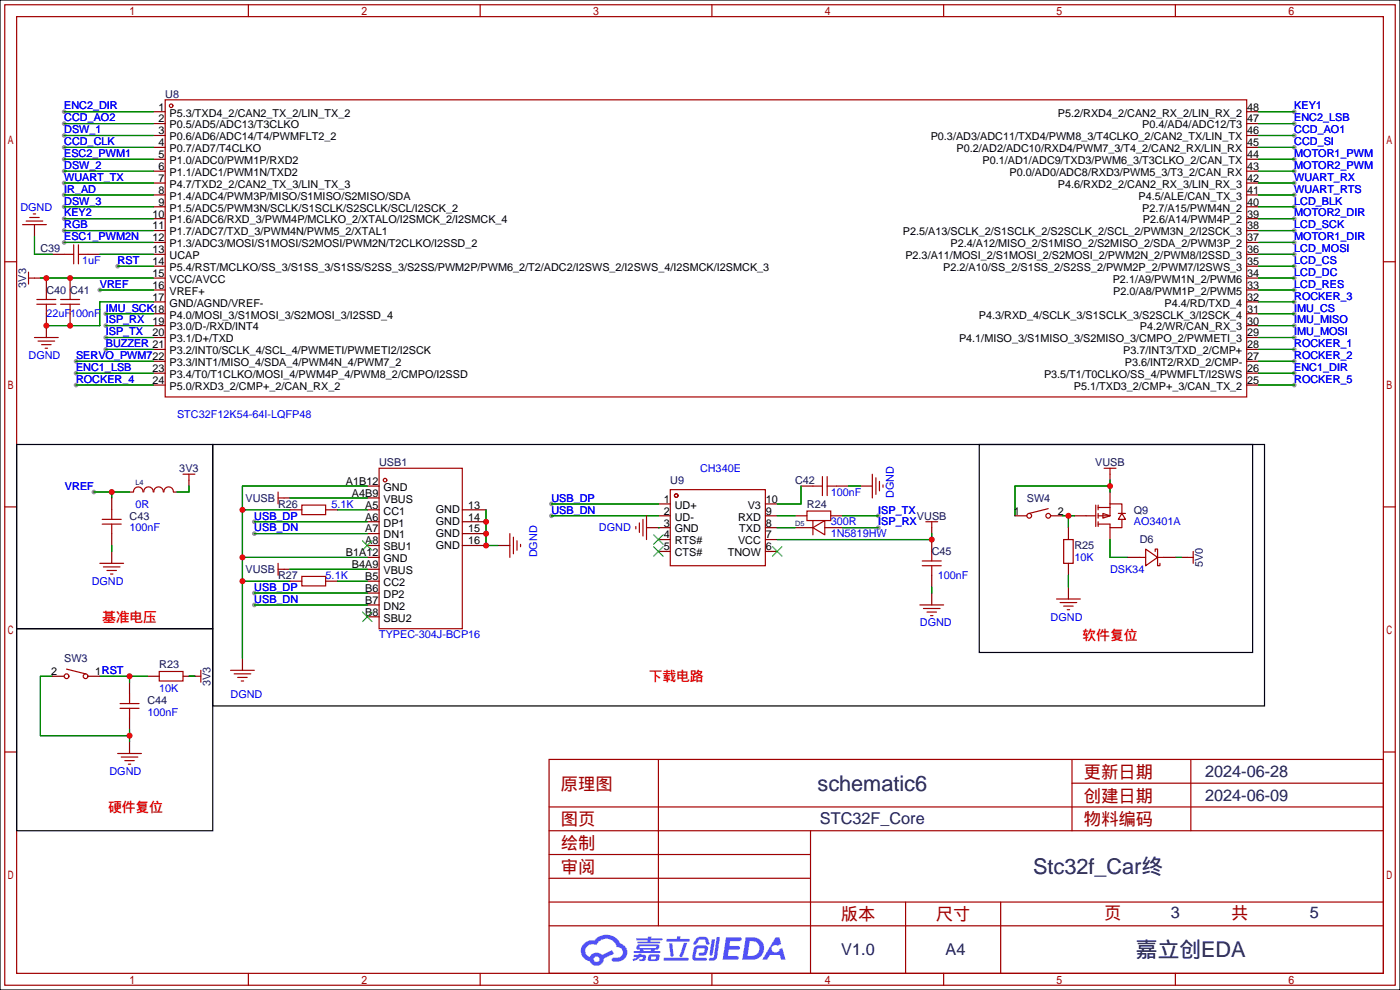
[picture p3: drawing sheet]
<svg xmlns="http://www.w3.org/2000/svg" width="299mm" height="212mm" viewBox="0 0 299 212" stroke-linecap="round" stroke-linejoin="round" font-family="sans-serif">
<path d="M0 0h299.2v211.6h-299.2z" fill="#fff" stroke="#000" stroke-width=".25"/>
<g fill="#999">
<circle cx="276.6" cy="31.5" r=".51"/>
<circle cx="13.7" cy="31.5" r=".51"/>
<circle cx="276.6" cy="29" r=".51"/>
<circle cx="16.3" cy="79.8" r=".51"/>
<circle cx="276.6" cy="79.8" r=".51"/>
<circle cx="13.7" cy="26.4" r=".51"/>
<circle cx="276.6" cy="26.4" r=".51"/>
<circle cx="13.7" cy="23.9" r=".51"/>
<circle cx="276.6" cy="49.3" r=".51"/>
<circle cx="276.6" cy="54.4" r=".51"/>
<circle cx="276.6" cy="59.4" r=".51"/>
<circle cx="276.6" cy="56.9" r=".51"/>
<circle cx="276.6" cy="44.2" r=".51"/>
<circle cx="16.3" cy="77.2" r=".51"/>
<circle cx="13.7" cy="41.7" r=".51"/>
<circle cx="276.6" cy="39.1" r=".51"/>
<circle cx="13.7" cy="39.1" r=".51"/>
<circle cx="276.6" cy="41.7" r=".51"/>
<circle cx="22.6" cy="67.1" r=".51"/>
<circle cx="276.6" cy="69.6" r=".51"/>
<circle cx="276.6" cy="67.1" r=".51"/>
<circle cx="276.6" cy="62" r=".51"/>
<circle cx="276.6" cy="36.6" r=".51"/>
<circle cx="276.6" cy="34" r=".51"/>
<circle cx="13.7" cy="51.8" r=".51"/>
<circle cx="276.6" cy="46.7" r=".51"/>
<circle cx="276.6" cy="51.8" r=".51"/>
<circle cx="13.7" cy="34" r=".51"/>
<circle cx="13.7" cy="29" r=".51"/>
<circle cx="13.7" cy="36.6" r=".51"/>
<circle cx="13.7" cy="44.2" r=".51"/>
<circle cx="276.6" cy="74.7" r=".51"/>
<circle cx="276.6" cy="77.2" r=".51"/>
<circle cx="276.6" cy="64.5" r=".51"/>
<circle cx="16.3" cy="82.3" r=".51"/>
<circle cx="276.6" cy="82.3" r=".51"/>
<circle cx="13.7" cy="46.7" r=".51"/>
<circle cx="276.6" cy="23.9" r=".51"/>
<circle cx="13.7" cy="49.3" r=".51"/>
<circle cx="25.1" cy="56.9" r=".51"/>
<circle cx="22.6" cy="69.6" r=".51"/>
<circle cx="22.6" cy="72.1" r=".51"/>
<circle cx="22.6" cy="74.7" r=".51"/>
<circle cx="276.6" cy="72.1" r=".51"/>
<circle cx="21.3" cy="62" r=".51"/>
<circle cx="20.1" cy="105.2" r=".51"/>
<circle cx="117.9" cy="107.7" r=".51"/>
<circle cx="117.9" cy="110.2" r=".51"/>
<circle cx="187.7" cy="112.8" r=".51"/>
<circle cx="187.7" cy="110.2" r=".51"/>
<circle cx="54.4" cy="111.5" r=".51"/>
<circle cx="54.4" cy="114" r=".51"/>
<circle cx="54.4" cy="126.7" r=".51"/>
<circle cx="54.4" cy="129.3" r=".51"/>
</g>
<g fill="none" stroke="#a10000" stroke-width=".25">
<path d="M1 1h297.2v209.6h-297.2zM3.6 3.6h292.1v204.4h-292.1zM53.1 1v2.6M102.6 1v2.6M152.1 1v2.6M201.7 1v2.6M251.2 1v2.6M1 55.9h2.6M295.7 55.9h2.5M1 108.3h2.6M295.7 108.3h2.5M1 160.7h2.6"/>
<path d="M117.3 162.3h178.4v45.7h-178.4zM117.3 177.5h178.4M117.3 172.5h178.4M140.7 162.3v35.6M173.2 177.5v30.5M229.1 162.3v15.2M229.1 167.4h66.6M254.5 162.3v15.2M295.7 160.7h2.5M117.3 182.6h55.9M117.3 197.9h178.4M117.3 192.8h178.4"/>
<path d="M117.3 187.7h55.9M193.5 192.8v15.2M213.9 192.8v15.2M53.1 208v2.6M102.6 208v2.6M152.1 208v2.6M201.7 208v2.6M251.2 208v2.6"/>
</g>
<g fill="#5487ff">
<path d="M155.2 200.3h2.6a.48 .48 0 0 1 .7 .4 .48 .48 0 0 1-.6 .4h-1.8l-.2 1.1h1.9a.43 .43 0 0 1 .4 .4 .43 .43 0 0 1-.5 .4h-1.9l-.2 1.3h1.7a.45 .45 0 0 1 .5 .2 .45 .45 0 0 1-.1 .6h-3.3z"/>
<path d="M165.7 200.3h.9l.4 1.5-.8 .3a.84 .84 0 0 0-1.2 .3 .84 .84 0 0 0 .4 1.1 .84 .84 0 0 0 1.1-.4l.1-.2 .6-.3 .7 2.5h-1l-.2-1h-2.1l-.6 1h-1.1z"/>
<path d="M152.1 200.8h.7l-.5 3.1a.36 .36 0 0 1-.3 .3 .36 .36 0 0 1-.4-.3z"/>
<path d="M153.2 200.2h.7l-.6 4.3a1.13 1.13 0 0 1-1.8 .6l.2-.4h.7l.2-.2z"/>
<path d="M148.9 200.6l.6-.4h1a.77 .77 0 0 1 .9 .5l.3 1-.2 .2h-.5l-.3-.9-.2-.2-1 .1-.7 1-.6-.1-.1-.2z"/>
<path d="M148.4 202.4l.6-.3h1.7a.81 .81 0 0 1 .7 .5 .81 .81 0 0 1-.2 .8 .81 .81 0 0 1-.9 .8h-.7a.32 .32 0 0 1-.3-.3 .32 .32 0 0 1 .4-.3h.7l.2-.9-1.6 .1-.4 1.8 2.2 .1a.32 .32 0 0 1 .3 .4 .32 .32 0 0 1-.4 .2h-2.2l-.5-.3-.1-.5z"/>
<path d="M141.9 204.7h5a.33 .33 0 0 1 .3 .3 .33 .33 0 0 1-.3 .3h-4.9l-.2-.1z"/>
<path d="M146.1 201.5h.8l-.7 2a.98 .98 0 0 1-.7 1.1l-.3-.3z"/>
<path d="M143 201.6h.7l.3 2.5a.34 .34 0 0 1-.3 .4 .34 .34 0 0 1-.4-.3z"/>
<path d="M142.5 200.7h2.1l.3-.6h.6l-.1 .6h1.7a.32 .32 0 0 1 .4 .3 .32 .32 0 0 1-.4 .3h-4.5l-.2-.2z"/>
<path d="M135.5 204.1h.9l.1-.3h.6v.3h.8a.82 .82 0 0 1-.5 1.3h-.8v-.4l.7-.1 .1-.3a.68 .68 0 0 0-1 .4l-1.1 .4-.1-.4 .9-.5h-.7z"/>
<path d="M136 200.5h2.4l.1-.3h.7v.3h2.2l.2 .3-.2 .2h-2.3v.2h1.8l.2 .3-.2 .1h-4.5l-.1-.4h2l.1-.2h-2.3l-.1-.2z"/>
<path d="M159.4 200.3l-.8 4.9h1.7a2.5 2.5 0 0 0 3-2.5 2.5 2.5 0 0 0-3.1-2.4zM160.3 201.1a1.61 1.61 0 0 1 2 1.5 1.61 1.61 0 0 1-1.8 1.7h-.7z"/>
<path d="M136.2 202a.55 .55 0 0 0-.2 .8 .55 .55 0 0 0 .7 .2l.1 .3h-1.3v.3l5.4 .1 .3-.2-.2-.2h-1.2l.2-.3a.7 .7 0 0 0 .8-.3 .7 .7 0 0 0 0-.8l-4.2-.1zM136.8 202.3l3.3-.1 .1 .1-.2 .3h-3.2zM137.5 203h1.7l-.2 .3h-1.4z"/>
<path d="M138.6 204.2a1.05 1.05 0 0 0 0 1.2 2.91 2.91 0 0 0 2.2-.2 .98 .98 0 0 0 0-1.2h-1.6zM139.2 204.5l.9-.1 .1 .4-.2 .2-.8-.1z"/>
<path d="M124.9 201.6a2.23 2.23 0 0 0-.7 2.3 2.23 2.23 0 0 0 1.8 1.6 1.58 1.58 0 0 0 1.8 .9 1.58 1.58 0 0 0 1.3-1.5l2.2-1.1-.5-.7-2.1 1a1.65 1.65 0 0 0-2.7 .4 1.45 1.45 0 0 1-.8-1.9 1.45 1.45 0 0 1 2-.7l.3 .1a2.3 2.3 0 0 1 2.3-1.3 2.3 2.3 0 0 1 2 1.7 1.12 1.12 0 0 1 1.3 1 1.12 1.12 0 0 1-1.1 1.2h-.7a.45 .45 0 0 0-.6 .4 .45 .45 0 0 0 .5 .5 2.21 2.21 0 0 0 2.2-.5 2.21 2.21 0 0 0 .5-2.3 2.13 2.13 0 0 0-1.3-1.1 3.3 3.3 0 0 0-5.6-.7l-1.1 .1zM127 205a.57 .57 0 0 1 1.1 0 .57 .57 0 0 1-1.1 0z"/>
</g>
<g fill="none" stroke="#a10000" stroke-width=".25">
<path d="M35.3 21.3h231.1v63.5h-231.1zM4.8 48h5.1M5.6 47.2h3.5M6.1 58.2v2.5M6.1 59.4h1.3M6.3 46.5h2.1M7.1 45.7h.5M13.7 54.4h2M15.7 52.3v4.1M16.8 52.3v4.1M16.8 54.4h2M7.4 72.1h5"/>
<path d="M7.9 65h4M7.9 64h4M8.1 72.9h3.6M8.9 73.7h2M9.7 74.4h.5M9.9 62v2M9.9 65v2.1M13 65h4M13 64h4M15 62v2M15 65v2.1M21.8 112h4.1"/>
<path d="M21.8 111h4.1M23.9 109v2M23.9 112v2M30.6 105.1a1.01 1.01 0 0 0-1.1-1 1.01 1.01 0 0 0-1 1M30.7 105.1a1.01 1.01 0 0 1 1-1.1 1.01 1.01 0 0 1 1 1.1M32.9 105.1a1.01 1.01 0 0 1 1-1.1 1.01 1.01 0 0 1 1 1.1M37.1 105.1a1.01 1.01 0 0 0-1.1-1 1.01 1.01 0 0 0-1 1M39.1 101.3h2.6M40.4 101.3v1.3M59.4 105.2v2.5M59.4 106.4h1.3M64.5 107.9h5.1v2.1h-5.1z"/>
<path d="M81 100.1h17.8v34.3h-17.8zM109 114v5.1M109.7 114.8v3.6M110.5 115.6v2M111.3 116.3v.5M135.9 112.5v.5M136.7 111.8v2M137.4 111v3.6M138.2 110.2v5.1M143.3 104.6h20.3v16.3h-20.3zM172.5 109.2h5v2.1h-5zM173.7 112.8l2.6-1.5v3z"/>
<path d="M173.7 111.3v3M173.7 103.9h2.1M175.8 101.9v4M176.8 101.9v4M176.8 103.9h2M186.4 101.3v5.1M187.2 102.1v3.6M188 102.9v2M188.7 103.6v.5M197.1 119.9h4.1M197.9 111.5h2.5M199.1 111.5v1.3"/>
<path d="M199.1 117.9v2M224 108.7l-4 1M227.3 115.3h2.1v5.1h-2.1zM232.2 110.2h2M234.2 107.9v4.6M234.7 108.5h2.5M234.7 107.9v1.1M234.7 109.7v1M234.7 111.5v1M235.7 109.7l1.5 .5-1.5 .5zM236 100.1h2.5M237.2 100.1v1.2"/>
<path d="M239 109.7h1.5M239.8 109.7l.7 1.3h-1.5zM239.8 109.7v-2h-2.6v2.5h-2.5M239.8 111v1.8h-2.6v-.8h-2.5M243.6 119.1h1.3M244.9 117.3l2.5 1.8-2.5 1.8zM246.9 117.9v-.6h.5v3.6h.5v-.5M247.4 119.1h1.3M253.7 119.1h1.3M255 117.9v2.5M21.3 120.4h5.1M22.1 121.2h3.6"/>
<path d="M22.9 121.9h2M23.6 122.7h.5M59.4 120.4v2.5M59.4 121.7h1.3M64.5 123.2h5.1v2h-5.1zM196.6 129.3h5.1M197.1 120.9h4.1M197.4 130h3.5M198.1 130.8h2.1M198.9 131.6h.5M199.1 120.9v2M225.8 128h5.1"/>
<path d="M226.6 128.8h3.5M227.3 129.5h2.1M228.1 130.3h.5M14.2 143l4.1 1M25.7 151.4h4M25.7 150.4h4M27.7 148.3v2.1M27.7 151.4v2M34 143.5h5.1v2h-5.1zM41.7 144.5h1.2M42.9 143.3v2.5M49.3 143.3h5.1"/>
<path d="M50 144h3.6M50.8 144.8h2M51.6 145.5h.5M25.1 161h5.1M25.9 161.8h3.6M26.7 162.6h2M27.4 163.3h.5"/>
<circle cx="36.6" cy="22.6" r=".38"/>
<circle cx="82.3" cy="102.6" r=".38"/>
<circle cx="144.5" cy="105.9" r=".38"/>
<circle cx="220" cy="110.2" r=".51"/>
<circle cx="224" cy="110.2" r=".51"/>
<circle cx="14.2" cy="144.5" r=".51"/>
<circle cx="18.3" cy="144.5" r=".51"/>
</g>
<g fill="none" stroke="#870000" stroke-width=".25">
<path d="M32.8 23.9h2.5M32.8 26.4h2.5M32.8 29h2.5M32.8 31.5h2.5M32.8 34h2.5M32.8 36.6h2.5M32.8 39.1h2.5M266.4 23.9h2.6M266.4 26.4h2.6M266.4 29h2.6M266.4 31.5h2.6M266.4 34h2.6"/>
<path d="M266.4 36.6h2.6M266.4 39.1h2.6M7.4 59.4h1.2M7.4 48v2.5M9.9 59.4v2.6M11.2 54.4h2.5M15 59.4v2.6M18.8 54.4h2.5M32.8 41.7h2.5M32.8 44.2h2.5M32.8 46.7h2.5M32.8 49.3h2.5"/>
<path d="M32.8 51.8h2.5M32.8 54.4h2.5M32.8 56.9h2.5M32.8 59.4h2.5M266.4 41.7h2.6M266.4 44.2h2.6M266.4 46.7h2.6M266.4 49.3h2.6M266.4 51.8h2.6M266.4 54.4h2.6M266.4 56.9h2.6M266.4 59.4h2.6"/>
<path d="M9.9 67.1v5M15 67.1v2.5M32.8 62h2.5M32.8 64.5h2.5M32.8 67.1h2.5M32.8 69.6h2.5M32.8 72.1h2.5M32.8 74.7h2.5M32.8 77.2h2.5M32.8 79.8h2.5M266.4 62h2.6M266.4 64.5h2.6"/>
<path d="M266.4 67.1h2.6M266.4 69.6h2.6M266.4 72.1h2.6M266.4 74.7h2.6M266.4 77.2h2.6M266.4 79.8h2.6M32.8 82.3h2.5M266.4 82.3h2.6M23.9 106.4v2.6M23.9 114v2.6M23.9 117.9v2.5M27.7 105.2h.7"/>
<path d="M37.1 105.2h.7M40.4 102.6v1.3M60.7 106.4h1.3M62 109h2.5M69.6 109h2.5M78.5 103.9h2.5M78.5 119.1h2.5M78.5 106.4h2.5M78.5 109h2.5M78.5 111.5h2.5M78.5 114h2.5M78.5 116.6h2.5"/>
<path d="M98.8 109h5.1M98.8 111.5h5.1M98.8 114h5.1M98.8 116.6h5.1M106.4 116.6h2.6M138.2 112.8h5.1M140.7 107.7h2.6M140.7 110.2h2.6M140.7 115.3h2.6M140.7 117.9h2.6M163.6 107.7h2.5M163.6 110.2h2.5"/>
<path d="M163.6 112.8h2.5M163.6 115.3h2.5M163.6 117.9h2.5M169.9 110.2h2.6M169.9 112.8h3.8M171.2 103.9h2.5M176.3 112.8h3.8M177.5 110.2h2.6M178.8 103.9h2.6M183.9 103.9h2.5M199.1 112.8v1.2M199.1 115.3v2.6"/>
<path d="M216.9 110.2h2.6M224.5 110.2h2.6M228.3 112.8v2.5M229.6 110.2h2.6M237.2 101.3v1.3M237.2 105.2v2.5M237.2 112.8v2.5M241 119.1h2.6M248.7 119.1h2.5M252.5 119.1h1.2M60.7 121.7h1.3M62 124.2h2.5"/>
<path d="M69.6 124.2h2.5M78.5 121.7h2.5M78.5 124.2h2.5M78.5 126.7h2.5M78.5 129.3h2.5M78.5 131.8h2.5M199.1 122.9v2.6M199.1 126.7v2.6M228.3 120.4v2.5M228.3 125.5v2.5M11.2 144.5h2.5M18.8 144.5h2.5"/>
<path d="M27.7 145.8v2.5M27.7 153.4v2.6M27.7 158.5v2.5M31.5 144.5h2.5M39.1 144.5h2.6M51.8 140.7v2.6"/>
</g>
<g fill="none" stroke="#008700" stroke-width=".25">
<path d="M13.7 31.5h19.1M13.7 29h19.1M13.7 26.4h19.1M13.7 23.9h19.1M13.7 39.1h19.1M13.7 36.6h19.1M13.7 34h19.1M269 31.5h7.6M269 29h7.6M269 26.4h7.6M269 23.9h7.6M269 39.1h7.6"/>
<path d="M269 36.6h7.6M269 34h7.6M7.4 50.5v3.9h3.8M8.6 59.4h24.2M13.7 49.3h19.1M13.7 44.2h19.1M13.7 41.7h19.1M13.7 51.8h19.1M13.7 46.7h19.1M21.3 54.4h11.5M25.1 56.9h7.7M269 49.3h7.6"/>
<path d="M269 54.4h7.6M269 59.4h7.6M269 56.9h7.6M269 44.2h7.6M269 41.7h7.6M269 51.8h7.6M269 46.7h7.6M16.3 79.8h16.5M16.3 77.2h16.5M21.3 62h11.5M22.6 67.1h10.2M22.6 69.6h10.2"/>
<path d="M22.6 74.7h10.2M22.6 72.1h10.2M32.8 64.5h-11.5v5.1h-11.4M269 79.8h7.6M269 77.2h7.6M269 67.1h7.6M269 69.6h7.6M269 62h7.6M269 74.7h7.6M269 64.5h7.6M269 72.1h7.6M16.3 82.3h16.5"/>
<path d="M269 82.3h7.6M20.1 105.2h7.6M23.9 105.2v1.2M23.9 116.6v1.3M40.4 103.9v1.3h-2.6M51.8 119.1h26.7M51.8 109h10.2M54.4 111.5h24.1M54.4 114h24.1M62 106.4h16.5M72.1 109h6.4M78.5 103.9h-26.7v36.8"/>
<path d="M103.9 109v7.6h2.5M117.9 107.7h22.8M117.9 110.2h22.8M140.7 112.8h.1M166.1 110.2h3.8M166.1 112.8h3.8M171.2 103.9v3.8h-5.1M180.1 110.2h7.6M180.1 112.8h7.6M181.4 103.9h2.5M199.1 114v1.3h-33M227.1 110.2h2.5"/>
<path d="M228.3 110.2v2.6M237.2 103.9h-20.3v6.3M237.2 102.6v2.6M237.2 115.3v3.8h3.8M251.2 119.1h1.3M51.8 124.2h10.2M54.4 126.7h24.1M54.4 129.3h24.1M62 121.7h16.5M72.1 124.2h6.4M199.1 125.5v1.2M228.3 122.9v2.6"/>
<path d="M11.2 144.5h-2.6v12.7h19.1M21.3 144.5h10.2M27.7 144.5v1.3M27.7 156v2.5M40.4 144.5h1.3"/>
</g>
<path d="M77.5 115.6l2 2M79.5 115.6l-2 2M139.7 114.3l2 2M139.7 116.8l2 2.1M141.7 114.3l-2 2M141.7 116.8l-2 2.1M165.1 116.8l2 2.1M167.1 116.8l-2 2.1M77.5 130.8l2 2M79.5 130.8l-2 2" fill="none" stroke="#3c3" stroke-width=".25"/>
<path d="M3.6 95h41.9v39.4h-41.9zM45.5 95h224.8v55.9h-224.8zM209.3 95h58.4v44.4h-58.4zM3.6 134.4h41.9v43.1h-41.9z" fill="none" stroke="#000" stroke-width=".25"/>
<g fill="#c00">
<circle cx="15" cy="69.6" r=".63"/>
<circle cx="9.9" cy="69.6" r=".63"/>
<circle cx="15" cy="59.4" r=".63"/>
<circle cx="9.9" cy="59.4" r=".63"/>
<circle cx="23.9" cy="105.2" r=".63"/>
<circle cx="27.7" cy="157.2" r=".63"/>
<circle cx="27.7" cy="144.5" r=".63"/>
<circle cx="199.1" cy="115.3" r=".63"/>
<circle cx="237.2" cy="103.9" r=".63"/>
<circle cx="228.3" cy="110.2" r=".63"/>
<circle cx="103.9" cy="116.6" r=".63"/>
<circle cx="103.9" cy="111.5" r=".63"/>
<circle cx="103.9" cy="114" r=".63"/>
<circle cx="51.8" cy="109" r=".63"/>
<circle cx="51.8" cy="119.1" r=".63"/>
<circle cx="51.8" cy="124.2" r=".63"/>
</g>
<g font-size="4.6" fill="#000080">
<text x="174.7" y="169">schematic6</text>
<text x="220.8" y="186.8">Stc32f_Car终</text>
<text x="242.8" y="204.5">嘉立创EDA</text>
</g>
<g font-size="3.7" fill="#a00000">
<text x="231.6" y="166.2">更新日期</text>
<text x="119.9" y="168.8">原理图</text>
<text x="231.6" y="171.3">创建日期</text>
<text x="119.9" y="176.4">图页</text>
<text x="231.6" y="176.4">物料编码</text>
<text x="119.9" y="181.5">绘制</text>
<text x="119.9" y="186.6">审阅</text>
<text x="179.7" y="196.7">版本</text>
<text x="200" y="196.7">尺寸</text>
<text x="236" y="196.5">页</text>
<text x="263.1" y="196.5">共</text>
</g>
<g font-size="3.5" fill="#000080">
<text x="257.6" y="166">2024-06-28</text>
<text x="257.6" y="171.1">2024-06-09</text>
<text x="175.2" y="176.2">STC32F_Core</text>
<text x="250.2" y="196.3">3</text>
<text x="280" y="196.3">5</text>
<text x="179.8" y="204.1">V1.0</text>
<text x="202.1" y="204.1">A4</text>
</g>
<g font-size="2.9" fill="#f00">
<text x="21.8" y="132.9">基准电压</text>
<text x="231.4" y="136.7">软件复位</text>
<text x="138.7" y="145.6">下载电路</text>
<text x="23.1" y="173.6">硬件复位</text>
</g>
<g font-size="2.3" fill="#00f">
<text x="13.7" y="23.4">ENC2_DIR</text>
<text x="276.6" y="23.4">KEY1</text>
<text x="13.7" y="25.9">CCD_AO2</text>
<text x="13.7" y="28.5">DSW_1</text>
<text x="276.6" y="28.5">CCD_AO1</text>
<text x="276.6" y="25.9">ENC2_LSB</text>
<text x="13.7" y="31">CCD_CLK</text>
<text x="13.7" y="33.6">ESC2_PWM1</text>
<text x="276.6" y="31">CCD_SI</text>
<text x="276.6" y="33.6">MOTOR1_PWM</text>
<text x="13.7" y="41.2">IR_AD</text>
<text x="13.7" y="38.6">WUART_TX</text>
<text x="13.7" y="36.1">DSW_2</text>
<text x="276.6" y="38.6">WUART_RX</text>
<text x="276.6" y="41.2">WUART_RTS</text>
<text x="276.6" y="36.1">MOTOR2_PWM</text>
<text x="4.4" y="45">DGND</text>
<text x="13.7" y="43.7">DSW_3</text>
<text x="13.7" y="46.3">KEY2</text>
<text x="276.6" y="43.7">LCD_BLK</text>
<text x="276.6" y="46.3">MOTOR2_DIR</text>
<text x="13.7" y="51.3">ESC1_PWM2N</text>
<text x="13.7" y="48.8">RGB</text>
<text x="276.6" y="48.8">LCD_SCK</text>
<text x="276.6" y="53.9">LCD_MOSI</text>
<text x="276.6" y="51.3">MOTOR1_DIR</text>
<text x="17.5" y="56.4">1uF</text>
<text x="25.1" y="56.4">RST</text>
<text x="276.6" y="59">LCD_DC</text>
<text x="276.6" y="56.4">LCD_CS</text>
<text x="21.3" y="61.5">VREF</text>
<text x="276.6" y="61.5">LCD_RES</text>
<text x="276.6" y="64">ROCKER_3</text>
<text x="9.9" y="67.8">22uF</text>
<text x="15" y="67.8">100nF</text>
<text x="22.6" y="66.6">IMU_SCK18</text>
<text x="22.6" y="69.1">ISP_RX</text>
<text x="22.6" y="71.7">ISP_TX</text>
<text x="276.6" y="69.1">IMU_MISO</text>
<text x="276.6" y="66.6">IMU_CS</text>
<text x="276.6" y="71.7">IMU_MOSI</text>
<text x="6.1" y="76.7">DGND</text>
<text x="16.3" y="76.7">SERVO_PWM722</text>
<text x="22.6" y="74.2">BUZZER 21</text>
<text x="276.6" y="74.2">ROCKER_1</text>
<text x="276.6" y="76.7">ROCKER_2</text>
<text x="16.3" y="79.3">ENC1_LSB</text>
<text x="16.3" y="81.8">ROCKER_4</text>
<text x="276.6" y="79.3">ENC1_DIR</text>
<text x="276.6" y="81.8">ROCKER_5</text>
<text x="37.8" y="89.4">STC32F12K54-64I-LQFP48</text>
<text x="149.6" y="100.9">CH340E</text>
<text x="13.9" y="104.7">VREF</text>
<text x="117.9" y="107.2">USB_DP</text>
<text x="177.5" y="105.9">100nF</text>
<text x="191" y="106.4" transform="rotate(-90 191 106.4)">DGND</text>
<text x="27.7" y="113.6">100nF</text>
<text x="29" y="108.5">0R</text>
<text x="54.4" y="111">USB_DP</text>
<text x="54.4" y="113.6">USB_DN</text>
<text x="70.9" y="108.5">5.1K</text>
<text x="117.9" y="109.8">USB_DN</text>
<text x="128" y="113.6">DGND</text>
<text x="177.5" y="112.3">300R</text>
<text x="187.7" y="112.3">ISP_RX</text>
<text x="187.7" y="109.8">ISP_TX</text>
<text x="242.3" y="112.3">AO3401A</text>
<text x="114.8" y="119.1" transform="rotate(-90 114.8 119.1)">DGND</text>
<text x="177.5" y="114.8">1N5819HW</text>
<text x="229.6" y="119.9">10K</text>
<text x="19.6" y="125">DGND</text>
<text x="69.6" y="123.7">5.1K</text>
<text x="200.4" y="123.7">100nF</text>
<text x="237.2" y="122.5">DSK34</text>
<text x="54.4" y="126.3">USB_DP</text>
<text x="54.4" y="128.8">USB_DN</text>
<text x="81" y="136.4">TYPEC-304J-BCP16</text>
<text x="196.6" y="133.9">DGND</text>
<text x="224.5" y="132.6">DGND</text>
<text x="34" y="147.9">10K</text>
<text x="49.3" y="149.1">DGND</text>
<text x="31.5" y="152.9">100nF</text>
<text x="23.4" y="165.6">DGND</text>
</g>
<g font-size="2.3">
<text x="33.9" y="23.6">1</text>
<text x="266.6" y="23.6">48</text>
<text x="33.9" y="26.2">2</text>
<text x="33.9" y="28.7">3</text>
<text x="36.2" y="24.9">P5.3/TXD4_2/CAN2_TX_2/LIN_TX_2</text>
<text x="36.2" y="27.4">P0.5/AD5/ADC13/T3CLKO</text>
<text x="36.2" y="30">P0.6/AD6/ADC14/T4/PWMFLT2_2</text>
<text x="198.9" y="30">P0.3/AD3/ADC11/TXD4/PWM8_3/T4CLKO_2/CAN2_TX/LIN_TX</text>
<text x="226.1" y="24.9">P5.2/RXD4_2/CAN2_RX_2/LIN_RX_2</text>
<text x="244.1" y="27.4">P0.4/AD4/ADC12/T3</text>
<text x="266.6" y="28.7">46</text>
<text x="266.6" y="26.2">47</text>
<text x="33.9" y="31.3">4</text>
<text x="33.9" y="33.8">5</text>
<text x="36.2" y="32.5">P0.7/AD7/T4CLKO</text>
<text x="36.2" y="35.1">P1.0/ADC0/PWM1P/RXD2</text>
<text x="204.5" y="32.5">P0.2/AD2/ADC10/RXD4/PWM7_3/T4_2/CAN2_RX/LIN_RX</text>
<text x="210" y="35.1">P0.1/AD1/ADC9/TXD3/PWM6_3/T3CLKO_2/CAN_TX</text>
<text x="266.6" y="33.8">44</text>
<text x="266.6" y="31.3">45</text>
<text x="33.9" y="36.3">6</text>
<text x="33.9" y="38.9">7</text>
<text x="33.9" y="41.4">8</text>
<text x="36.2" y="37.6">P1.1/ADC1/PWM1N/TXD2</text>
<text x="36.2" y="40.1">P4.7/TXD2_2/CAN2_TX_3/LIN_TX_3</text>
<text x="215.8" y="37.6">P0.0/AD0/ADC8/RXD3/PWM5_3/T3_2/CAN_RX</text>
<text x="226.1" y="40.1">P4.6/RXD2_2/CAN2_RX_3/LIN_RX_3</text>
<text x="266.6" y="41.4">41</text>
<text x="266.6" y="38.9">42</text>
<text x="266.6" y="36.3">43</text>
<text x="32.6" y="46.5">10</text>
<text x="33.9" y="44">9</text>
<text x="36.2" y="42.7">P1.4/ADC4/PWM3P/MISO/S1MISO/S2MISO/SDA</text>
<text x="36.2" y="45.2">P1.5/ADC5/PWM3N/SCLK/S1SCLK/S2SCLK/SCL/I2SCK_2</text>
<text x="36.2" y="47.8">P1.6/ADC6/RXD_3/PWM4P/MCLKO_2/XTALO/I2SMCK_2/I2SMCK_4</text>
<text x="243.3" y="42.7">P4.5/ALE/CAN_TX_3</text>
<text x="244.1" y="45.2">P2.7/A15/PWM4N_2</text>
<text x="244.2" y="47.8">P2.6/A14/PWM4P_2</text>
<text x="266.6" y="46.5">39</text>
<text x="266.6" y="44">40</text>
<text x="32.6" y="49">11</text>
<text x="32.6" y="51.6">12</text>
<text x="36.2" y="50.3">P1.7/ADC7/TXD_3/PWM4N/PWM5_2/XTAL1</text>
<text x="36.2" y="52.8">P1.3/ADC3/MOSI/S1MOSI/S2MOSI/PWM2N/T2CLKO/I2SSD_2</text>
<text x="193" y="50.3">P2.5/A13/SCLK_2/S1SCLK_2/S2SCLK_2/SCL_2/PWM3N_2/I2SCK_3</text>
<text x="203.2" y="52.8">P2.4/A12/MISO_2/S1MISO_2/S2MISO_2/SDA_2/PWM3P_2</text>
<text x="266.6" y="51.6">37</text>
<text x="266.6" y="49">38</text>
<text x="32.6" y="54.1">13</text>
<text x="32.6" y="56.7">14</text>
<text x="32.6" y="59.2">15</text>
<text x="36.2" y="55.4">UCAP</text>
<text x="36.2" y="57.9">P5.4/RST/MCLKO/SS_3/S1SS_3/S1SS/S2SS_3/S2SS/PWM2P/PWM6_2/T2/ADC2/I2SWS_2/I2SWS_4/I2SMCK/I2SMCK_3</text>
<text x="193.5" y="55.4">P2.3/A11/MOSI_2/S1MOSI_2/S2MOSI_2/PWM2N_2/PWM8/I2SSD_3</text>
<text x="201.6" y="57.9">P2.2/A10/SS_2/S1SS_2/S2SS_2/PWM2P_2/PWM7/I2SWS_3</text>
<text x="266.6" y="59.2">34</text>
<text x="266.6" y="56.7">35</text>
<text x="266.6" y="54.1">36</text>
<text x="32.6" y="61.7">16</text>
<text x="32.6" y="64.3">17</text>
<text x="36.2" y="60.5">VCC/AVCC</text>
<text x="36.2" y="63">VREF+</text>
<text x="36.2" y="65.5">GND/AGND/VREF-</text>
<text x="237.8" y="60.5">P2.1/A9/PWM1N_2/PWM6</text>
<text x="237.9" y="63">P2.0/A8/PWM1P_2/PWM5</text>
<text x="248.9" y="65.5">P4.4/RD/TXD_4</text>
<text x="266.6" y="64.3">32</text>
<text x="266.6" y="61.7">33</text>
<text x="32.6" y="69.4">19</text>
<text x="32.6" y="71.9">20</text>
<text x="36.2" y="68.1">P4.0/MOSI_3/S1MOSI_3/S2MOSI_3/I2SSD_4</text>
<text x="36.2" y="70.6">P3.0/D-/RXD/INT4</text>
<text x="209.2" y="68.1">P4.3/RXD_4/SCLK_3/S1SCLK_3/S2SCLK_3/I2SCK_4</text>
<text x="243.6" y="70.6">P4.2/WR/CAN_RX_3</text>
<text x="266.6" y="71.9">29</text>
<text x="266.6" y="69.4">30</text>
<text x="266.6" y="66.8">31</text>
<text x="36.2" y="73.2">P3.1/D+/TXD</text>
<text x="36.2" y="75.7">P3.2/INT0/SCLK_4/SCL_4/PWMETI/PWMETI2/I2SCK</text>
<text x="205" y="73.2">P4.1/MISO_3/S1MISO_3/S2MISO_3/CMPO_2/PWMETI_3</text>
<text x="240.1" y="75.7">P3.7/INT3/TXD_2/CMP+</text>
<text x="266.6" y="77">27</text>
<text x="266.6" y="74.4">28</text>
<text x="32.6" y="79.5">23</text>
<text x="32.6" y="82.1">24</text>
<text x="36.2" y="78.2">P3.3/INT1/MISO_4/SDA_4/PWM4N_4/PWM7_2</text>
<text x="36.2" y="80.8">P3.4/T0/T1CLKO/MOSI_4/PWM4P_4/PWM8_2/CMPO/I2SSD</text>
<text x="36.2" y="83.3">P5.0/RXD3_2/CMP+_2/CAN_RX_2</text>
<text x="223.1" y="80.8">P3.5/T1/T0CLKO/SS_4/PWMFLT/I2SWS</text>
<text x="229.5" y="83.3">P5.1/TXD3_2/CMP+_3/CAN_TX_2</text>
<text x="240.4" y="78.2">P3.6/INT2/RXD_2/CMP-</text>
<text x="266.6" y="82.1">25</text>
<text x="266.6" y="79.5">26</text>
<text x="73.9" y="103.6">A1B12</text>
<text x="75.2" y="106.2">A4B9</text>
<text x="82" y="104.9">GND</text>
<text x="82" y="107.5">VBUS</text>
<text x="141.8" y="107.5">1</text>
<text x="163.7" y="107.5">10</text>
<text x="78.1" y="108.7">A5</text>
<text x="78.1" y="111.3">A6</text>
<text x="78.1" y="113.8">A7</text>
<text x="82" y="110">CC1</text>
<text x="82" y="112.5">DP1</text>
<text x="93.1" y="109.7">GND</text>
<text x="93.1" y="112.3">GND</text>
<text x="100.1" y="108.7">13</text>
<text x="100.1" y="111.3">14</text>
<text x="100.1" y="113.8">15</text>
<text x="141.8" y="110">2</text>
<text x="141.8" y="112.5">3</text>
<text x="144.2" y="108.7">UD+</text>
<text x="144.2" y="111.3">UD-</text>
<text x="144.2" y="113.8">GND</text>
<text x="157.7" y="111.3">RXD</text>
<text x="158" y="113.8">TXD</text>
<text x="159.8" y="108.7">V3</text>
<text x="163.7" y="112.5">8</text>
<text x="163.7" y="110">9</text>
<text x="216.6" y="110">1</text>
<text x="226.1" y="110">2</text>
<text x="73.9" y="118.9">B1A12</text>
<text x="78.1" y="116.3">A8</text>
<text x="82" y="115.1">DN1</text>
<text x="82" y="117.6">SBU1</text>
<text x="93.1" y="114.8">GND</text>
<text x="93.1" y="117.4">GND</text>
<text x="100.1" y="116.3">16</text>
<text x="141.8" y="115.1">4</text>
<text x="141.8" y="117.6">5</text>
<text x="144.2" y="116.3">RTS#</text>
<text x="144.2" y="118.9">CTS#</text>
<text x="155.6" y="118.9">TNOW</text>
<text x="157.7" y="116.3">VCC</text>
<text x="163.7" y="117.6">6</text>
<text x="163.7" y="115.1">7</text>
<text x="75.2" y="121.4">B4A9</text>
<text x="78.1" y="124">B5</text>
<text x="82" y="120.2">GND</text>
<text x="82" y="122.7">VBUS</text>
<text x="82" y="125.2">CC2</text>
<text x="78.1" y="126.5">B6</text>
<text x="78.1" y="129">B7</text>
<text x="78.1" y="131.6">B8</text>
<text x="82" y="127.8">DP2</text>
<text x="82" y="130.3">DN2</text>
<text x="82" y="132.9">SBU2</text>
<text x="10.9" y="144.3">2</text>
<text x="20.3" y="144.3">1RST</text>
</g>
<g font-size="2.3" fill="#000080">
<text x="35.3" y="20.9">U8</text>
<text x="8.6" y="53.9">C39</text>
<text x="5.6" y="61.5" transform="rotate(-90 5.6 61.5)">3V3</text>
<text x="9.9" y="62.8">C40</text>
<text x="15" y="62.8">C41</text>
<text x="38.3" y="100.9">3V3</text>
<text x="81" y="99.6">USB1</text>
<text x="234.1" y="99.6">VUSB</text>
<text x="52.5" y="107.2">VUSB</text>
<text x="143.3" y="103.4">U9</text>
<text x="169.9" y="103.4">C42</text>
<text x="219.5" y="107.2">SW4</text>
<text x="27.7" y="111">C43</text>
<text x="59.4" y="108.5">R26</text>
<text x="172.5" y="108.5">R24</text>
<text x="196" y="111">VUSB</text>
<text x="242.3" y="109.8">Q9</text>
<text x="199.1" y="118.6">C45</text>
<text x="229.6" y="117.4">R25</text>
<text x="243.6" y="116.1">D6</text>
<text x="52.5" y="122.5">VUSB</text>
<text x="59.4" y="123.7">R27</text>
<text x="257.1" y="121.2" transform="rotate(-90 257.1 121.2)">5V0</text>
<text x="13.7" y="141.5">SW3</text>
<text x="34" y="142.8">R23</text>
<text x="45" y="146.6" transform="rotate(-90 45 146.6)">3V3</text>
<text x="31.5" y="150.4">C44</text>
</g>
<g font-size="1.6" fill="#000080">
<text x="29" y="103.6">L4</text>
<text x="169.9" y="112.5">D5</text>
</g>
</svg>
